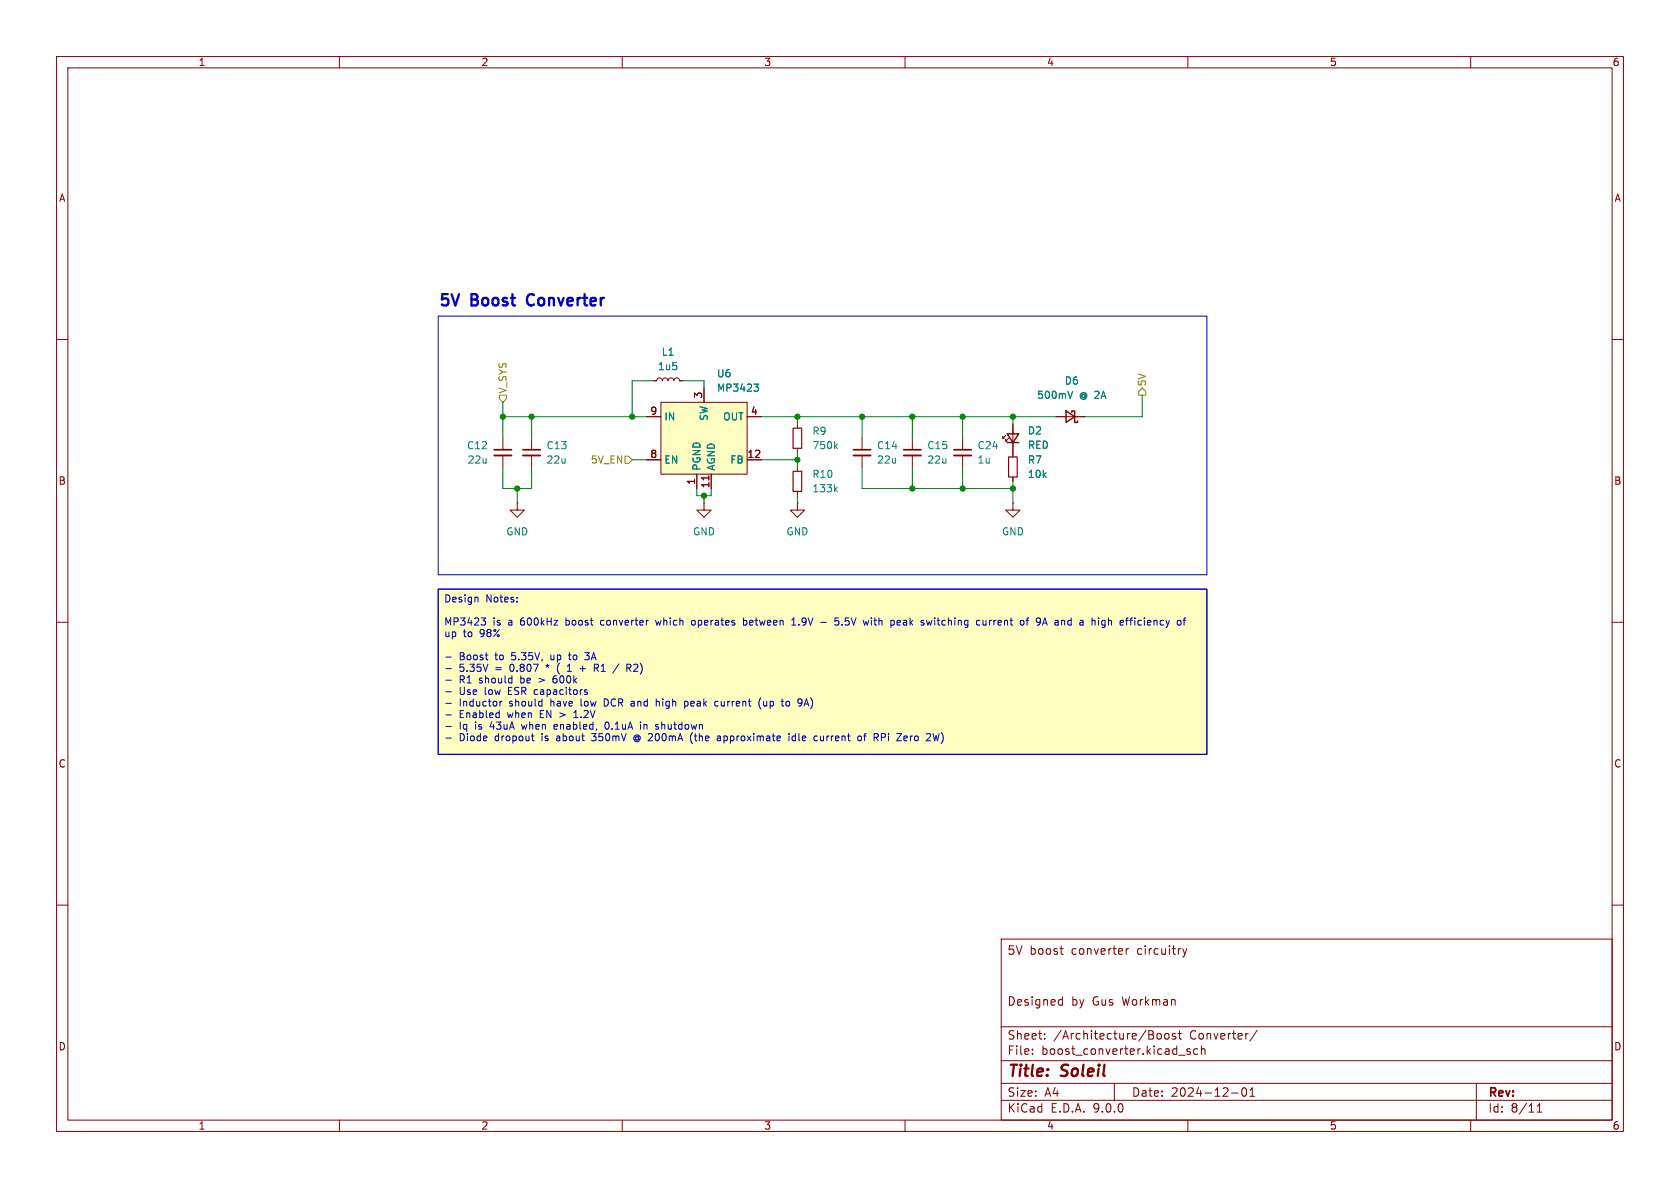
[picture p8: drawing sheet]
<svg xmlns="http://www.w3.org/2000/svg" width="297mm" height="210mm" viewBox="0 0 297 210" stroke-linecap="round" stroke-linejoin="round" font-family="sans-serif">
<path d="M0 0h297v210h-297z" fill="#fff" stroke="#fff" stroke-width=".18"/>
<g fill="none" stroke="#840000" stroke-width=".18">
<path d="M10 10h277v190h-277zM12 12h273v186h-273zM60 10v2M110 10v2M160 10v2M210 10v2M260 10v2M10 60h2M285 60h2M10 110h2M285 110h2M10 160h2"/>
<path d="M177 166h108v32h-108zM187.4 176.7l.4 .1M187.4 167.7h.6M187.7 168.6l.3 .1M187.8 176.2v1.5M187.8 177.6l-.4 .1M199.1 167.7v1M199.5 167.7l-.3 .1-.1 .2M209.1 167.7l.4 1M209.5 168.7l-.2 .4-.2 .1M209.8 167.7l-.3 1M285 160h2"/>
<path d="M60 198v2M110 198v2M160 198v2M177 194.5h108M177 191.5h108M177 187.5h108M177 181.5h108M182.5 186.3v.1M182.5 185.5v.1M184.7 183.6v.1M184.7 182.8v.1M197 191.5v3"/>
<path d="M204.5 183l.3-.3 .4 .1 .1 .2v.4l-.1 .2-.4 .1-.3-.3M206 182.8l.4-.1 .3 .3v.4l-.3 .3-.4-.1-.1-.2v-.4zM207.8 182.8l-.3-.1-.3 .2 .1 .2 .5 .2v.3h-.6M208.3 182.7h.6M208.5 182.2v1.3l.4 .2M210 198v2M210.4 185.5l-.4-.1-.2 .2 .1 .2 .5 .2v.3h-.6M211.7 185.5l-.4-.1-.3 .3v.4l.2 .2h.5M212.4 185.5l.2-.1 .4 .1v.9M212.4 184.9v1.5M217.7 193.2h1.2M219.7 192.4l.2-.1a.81 .81 0 0 1 .6 .6 .81 .81 0 0 1-.3 .8l-.2 .1a.81 .81 0 0 1-.3-1.4z"/>
<path d="M221 193.8h.8M221 192.7l.4-.4v1.5M222.2 182.1l-1.2 2M260 198v2M261 191.5v6.5M271.7 196.6h.9M271.7 195.5l.5-.4v1.5"/>
</g>
<path d="M77.5 104.1h135.9v29.3h-135.9z" fill="#ffffc2"/>
<path d="M92.5 79.5h3M150.9 79.5h3" fill="none" stroke="#840000" stroke-width=".3"/>
<path d="M92.5 80.5h3M150.9 80.5h3" fill="none" stroke="#840000" stroke-width=".33"/>
<path d="M94 77.5v2M141 74.9v.8M141 79.2v.8M152.4 77.5v2M91.4 88.9v1.3h1.3l-1.3 1.2-1.2-1.2h1.2M91.4 88.9h.1M94 80.5v2.1M141 82.6v.7M141 86.9v.7M152.4 80.5v2.1" fill="none" stroke="#840000" stroke-width=".18"/>
<path d="M140.2 75.7h1.5v3.5h-1.5zM140.2 83.3h1.5v3.6h-1.5z" fill="none" stroke="#840000" stroke-width=".2"/>
<path d="M147.7 78.8l.3 .5M148 78.5l-.4 .5M147.7 86.5l.3 .4M148 86.1l-.4 .5" fill="none" stroke="#008484" stroke-width=".18"/>
<path d="M116.8 71.1h15.3v12.7h-15.3z" fill="#ffffc2"/>
<g fill="none" stroke="#840000" stroke-width=".18">
<path d="M88.9 77.5v2M114.3 73.7h2.5M115.6 67.3h.5l.1-.3 .4-.2 .3 .2 .2 .3 .1-.3 .4-.2 .4 .2 .1 .3 .2-.3 .3-.2 .4 .2 .1 .3 .2-.3 .3-.2 .4 .2 .1 .3h.5M116.8 71.1h15.3v12.7h-15.3zM124.5 68.6v2.5M132.1 73.7h2.5M161.3 77.5v2M170.2 77.5v2M177.8 77l-.5 .5v-.3v.3h.2M178.3 77.5l-.5 .5v-.3v.3h.3M179.1 74.9v5.9M186.7 73.7h5.1"/>
<path d="M88.9 80.5v2.1M114.3 81.3h2.5M123.2 83.8v2.6M124.5 88.9v1.3h1.2l-1.2 1.2-1.3-1.2h1.3M124.5 88.9h.1M125.3 84.1v.7M125.7 83.8v2.6M132.1 81.3h2.5M141 88.9v1.3h1.2l-1.2 1.2-1.3-1.2h1.3M141 88.9h.1M161.3 80.5v2.1M170.2 80.5v2.1"/>
<path d="M179.1 88.9v1.3h1.2l-1.2 1.2-1.3-1.2h1.3M179.1 88.9h.1M179.1 84.3v.8"/>
</g>
<path d="M133.3 67.9h.8l-.4 .5 .3 .1 .1 .4-.3 .3h-.3M189.6 69.2l-.4 1.2" fill="none" stroke="#008484" stroke-width=".18"/>
<path d="M87.4 79.5h3M159.8 79.5h3M168.7 79.5h3" fill="none" stroke="#840000" stroke-width=".3"/>
<path d="M87.4 80.5h3M159.8 80.5h3M168.7 80.5h3" fill="none" stroke="#840000" stroke-width=".33"/>
<path d="M178.3 80.8h1.5v3.5h-1.5z" fill="none" stroke="#840000" stroke-width=".2"/>
<path d="M178.1 76.7h2l-1 1.5zM178.1 78.2h2M188.5 72.6l1.5 1.1-1.5 1zM189.5 72.9v-.3h.5v2.1h.5v-.3" fill="none" stroke="#840000" stroke-width=".25"/>
<path d="M88.3 69.9h1.2v.6l-.6 .6-.6-.6zM201.9 68.6l.7 .6v.7h-1.3v-.7zM110.5 80.6h.6l.7 .7-.7 .6h-.6z" fill="none" stroke="#848400" stroke-width=".18"/>
<g fill="none" stroke="#008400" stroke-width=".18">
<path d="M88.9 71.1v6.4M88.9 73.7h25.4M94 73.7v3.8M115.6 67.3h-3.8v6.4M120.6 67.3h3.9v1.3M134.6 73.7h52.1M141 73.7v1.2M152.4 73.7v3.8M161.3 73.7v3.8M170.2 73.7v3.8M179.1 73.7v1.2M201.9 69.9v3.8h-10.1"/>
<path d="M88.9 82.6v3.8h5.1v-3.8M91.4 86.4v2.5M111.8 81.3h2.5M123.2 86.4v1.2h2.5v-1.2M124.5 87.6v1.3M134.6 81.3h6.4M141 80v2.6M141 87.6v1.3M152.4 82.6v3.8h26.7M161.3 82.6v3.8M170.2 82.6v3.8M179.1 85.1v3.8"/>
</g>
<g fill="none" stroke="#0000c2" stroke-width=".18">
<path d="M77.5 55.9h135.9v45.7h-135.9zM77.5 104.1h135.9v29.3h-135.9zM78.8 116.2h1M78.8 118.2h1M84.3 105.6l.2 .1v.7M85.1 109.2h.7l-.4 .5 .4 .1v.5l-.2 .2h-.4M91.4 106.3v.1M91.4 105.6v.1M97.9 119.6a.99 .99 0 0 0 0 1.1h.1M98 119.9l-.2 .3M98.6 117.8l-.1 .5 .2 .5M100.3 117.8l.4-.4v1.3"/>
<path d="M100.3 118.7h.7M100.5 115.8h.5M100.7 115.4v1.2M102.5 118.2h1M103.4 115.4h.8l-.5 .5h.2M103.4 116.5l.5 .1M105.1 117.4v1.3M105.4 118.1l.4 .6M105.8 117.7l-.1 .3-.6 .1M106.4 109.7l-.2 .2v.4l.2 .2M109.4 117.4l-1.1 1.6M110.8 118.1l.6-.1 .1-.2v-.3l-.7-.1v1.3"/>
<path d="M111.1 118.1l.4 .6M112.7 118l-.7 .7h.8M115.9 109.7l.2 .8 .3-.6M122.8 109.7h-.3l-.3 .2 .1 .5 .2 .1 .3-.1M131.4 109.7h.4l.2 .2-.1 .5h-.5M131.4 109.2v1.3M140 110.5h.7M140 109.6l.3-.4v1.3M145.1 110h1M148.3 109.2h-.7v.6l.2-.1 .4 .1 .1 .2v.4l-.2 .1-.5-.1M148.9 110.4v.1M154.1 109.2v.2"/>
<path d="M154.1 109.7v.8M158.6 110.1l.6-.1-.1-.3h-.3l-.2 .1 .1 .6h.4M164.8 109.7l-.3 .8-.2-.6-.3 .6M173.1 109.7h.1M173.2 110.4l-.1 .1M173.8 109.7v.7l.3 .1 .2-.1M174.3 109.7v.8M181.4 109.7h.5M181.9 109.2l-.3 .2v1.1M189 110.5h.3M189 109.7h.3M193.2 109.7l.4 .1v.7"/>
<path d="M194.2 109.2v.2M196 109.2v1.3M196.3 109.7l-.3 .1M200.6 109.2v.2M200.6 109.7v.8M201.4 109.7l-.2 .2v.4l.2 .2M78.8 120.2h1M78.8 122.3h1M78.8 124.3h1M78.8 126.4h1M78.8 128.4h1M78.8 130.5h1"/>
<path d="M88.1 126l.2 .1M88.3 125.6v1.3M88.3 126.8l-.2 .1M88.4 124v.8M88.7 124l-.3 .2M93.9 130.1h.5M94.1 130.8l.3 .2M98.1 128.1l-.2 .1v.5l.2 .2M98.5 128.4l-.6 .1M101.4 126.9h.8M101.7 125.8l-.3 .2M103.5 122.3l.3 .1 .1 .2-.2 .2h-.3"/>
<path d="M103.5 121.9l.3 .1M104.6 130.8l.2 .2M107.1 123.5h-.3v1.3h.3M107.4 127.6a.68 .68 0 0 0-.5 .7 .68 .68 0 0 0 .5 .6M112.6 130.2l-.3 .3 .3 .3M112.6 129.9a.6 .6 0 0 0-.6 .6 .6 .6 0 0 0 .6 .6M113.2 127.6v.2M113.2 128.1v.8M116 124.1l.4-.1 .2 .2M116 123.5v1.3M116.1 128.5h.3v.2l-.1 .2h-.3M116.1 128.1h.3"/>
<path d="M121 124h.4l.2 .2-.1 .6h-.5M121 124v1.2M122.2 129.9a1.48 1.48 0 0 0 .2 1.5M122.7 130.1h.5M126.6 124h.4M126.8 130.2h.5l.1 .8M126.8 130.9h.6M127 124.8h-.4M127.4 130.4l-.6 .1M134.5 123.4a1.46 1.46 0 0 0 0 1.9M135 124v.6l.4 .2M139.5 129.7v.1"/>
<path d="M139.5 130.1v.9M139.5 124.1l-.3-.1-.3 .2 .2 .6h.3l.1-.1M140.6 130.2l-.3-.1-.3 .2 .1 .6h.5M142.1 124.8l.5-1.3 .4 1.3M142.3 124.5h.6M144.4 130.1l.1 .1M144.5 130.9l-.1 .1M145 130.1v.7l.4 .2M151.8 130.2l.3-.1 .2 .2-.1 .5-.1 .2-.3-.1M152.7 130.1h.4M153.1 129.7l-.3 .2v1.1M156.4 129.7h-.6v1.3"/>
<path d="M156.4 130.3h-.6M160 130.1l.3 .1 .1 .2-.6 .1M160.3 130.9l-.3 .1M166 129.7l-.3 1.3-.2-1-.3 1"/>
</g>
<path d="M93.4 52.3a1.39 1.39 0 0 0 0 1.4" fill="none" stroke="#0000c2" stroke-width=".4"/>
<g fill="#008400" stroke="#008400" stroke-width=".18">
<circle cx="88.9" cy="73.7" r=".46"/>
<circle cx="94" cy="73.7" r=".46"/>
<circle cx="124.5" cy="87.6" r=".46"/>
<circle cx="111.8" cy="73.7" r=".46"/>
<circle cx="91.4" cy="86.4" r=".46"/>
<circle cx="161.3" cy="73.7" r=".46"/>
<circle cx="170.2" cy="73.7" r=".46"/>
<circle cx="170.2" cy="86.4" r=".46"/>
<circle cx="179.1" cy="73.7" r=".46"/>
<circle cx="179.1" cy="86.4" r=".46"/>
<circle cx="161.3" cy="86.4" r=".46"/>
<circle cx="141" cy="81.3" r=".46"/>
<circle cx="141" cy="73.7" r=".46"/>
<circle cx="152.4" cy="73.7" r=".46"/>
</g>
<g font-size="2.8" fill="#0000c2">
<text x="77.5" y="54.7">5V</text>
<text x="83.4" y="54.7">Boost</text>
<text x="94.1" y="54.7">Converter</text>
</g>
<g font-size="2.8" fill="#840000">
<text x="178" y="190.9">Title:</text>
<text x="187.7" y="190.9">Soleil</text>
</g>
<g font-size="2.1" fill="#840000">
<text x="178" y="169">5V boost</text>
<text x="189.5" y="169">converter</text>
<text x="201.2" y="169">circuitry</text>
<text x="178" y="178">Designed</text>
<text x="189.4" y="178">by</text>
<text x="193.2" y="178">Gus</text>
<text x="198.5" y="178">Workman</text>
<text x="178" y="184">Sheet:</text>
<text x="186.2" y="184">/Architecture/Boost</text>
<text x="210.4" y="184">Converter/</text>
<text x="178" y="186.7">File:</text>
<text x="184.1" y="186.7">boost_converter.kicad_sch</text>
<text x="178" y="196.9">KiCad</text>
<text x="178" y="194.1">Size:</text>
<text x="184.7" y="194.1">A4</text>
<text x="185.7" y="196.9">E.D.A.</text>
<text x="193.3" y="196.9">9.0.0</text>
<text x="200" y="194.1">Date:</text>
<text x="207" y="194.1">2024-12-01</text>
<text x="263" y="194.3">Rev:</text>
<text x="263" y="196.9">Id:</text>
<text x="267.1" y="196.9">8/11</text>
</g>
<g font-size="1.8" fill="#840000">
<text x="35" y="11.9">1</text>
<text x="85" y="11.9">2</text>
<text x="135" y="11.9">3</text>
<text x="185" y="11.9">4</text>
<text x="235" y="11.9">5</text>
<text x="285" y="11.9">6</text>
<text x="10.3" y="35.9">A</text>
<text x="285.3" y="35.9">A</text>
<text x="124.2" y="70.6" transform="rotate(-90 124.2 70.6)">3</text>
<text x="114.9" y="73.4">9</text>
<text x="132.6" y="73.4">4</text>
<text x="114.9" y="81">8</text>
<text x="132" y="81">12</text>
<text x="10.3" y="85.9">B</text>
<text x="122.9" y="85.8" transform="rotate(-90 122.9 85.8)">1</text>
<text x="125.5" y="86.4" transform="rotate(-90 125.5 86.4)">11</text>
<text x="285.3" y="85.9">B</text>
<text x="10.3" y="135.9">C</text>
<text x="285.3" y="135.9">C</text>
<text x="10.3" y="185.9">D</text>
<text x="285.3" y="185.9">D</text>
<text x="35" y="199.9">1</text>
<text x="85" y="199.9">2</text>
<text x="135" y="199.9">3</text>
<text x="185" y="199.9">4</text>
<text x="235" y="199.9">5</text>
<text x="285" y="199.9">6</text>
</g>
<g font-size="1.8" fill="#008484">
<text x="116.2" y="65.6">1u5</text>
<text x="116.9" y="63.1">L1</text>
<text x="126.7" y="66.9">U6</text>
<text x="126.7" y="69.4">MP3423</text>
<text x="183.2" y="70.7">500mV</text>
<text x="188.1" y="68.2">D6</text>
<text x="190.8" y="70.7">@ 2A</text>
<text x="117.3" y="74.5">IN</text>
<text x="125.3" y="74.5" transform="rotate(-90 125.3 74.5)">SW</text>
<text x="127.7" y="74.5">OUT</text>
<text x="143.5" y="77.1">R9</text>
<text x="181.6" y="77">D2</text>
<text x="82.5" y="79.6">C12</text>
<text x="82.6" y="82.1">22u</text>
<text x="96.5" y="79.6">C13</text>
<text x="96.5" y="82.1">22u</text>
<text x="117.3" y="82.1">EN</text>
<text x="124.1" y="83.3" transform="rotate(-90 124.1 83.3)">PGND</text>
<text x="126.6" y="83.3" transform="rotate(-90 126.6 83.3)">AGND</text>
<text x="129" y="82.1">FB</text>
<text x="143.5" y="79.6">750k</text>
<text x="154.9" y="79.6">C14</text>
<text x="154.9" y="82.1">22u</text>
<text x="163.8" y="79.6">C15</text>
<text x="163.8" y="82.1">22u</text>
<text x="172.7" y="82.1">1u</text>
<text x="172.7" y="79.6">C24</text>
<text x="181.6" y="82.1">R7</text>
<text x="181.6" y="79.5">RED</text>
<text x="143.5" y="84.7">R10</text>
<text x="143.5" y="87.2">133k</text>
<text x="181.6" y="84.7">10k</text>
<text x="89.4" y="94.8">GND</text>
<text x="122.4" y="94.8">GND</text>
<text x="138.9" y="94.8">GND</text>
<text x="177" y="94.8">GND</text>
</g>
<g font-size="1.8" fill="#848400">
<text x="89.8" y="69.7" transform="rotate(-90 89.8 69.7)">V_SYS</text>
<text x="202.8" y="68.4" transform="rotate(-90 202.8 68.4)">5V</text>
<text x="104.3" y="82.2">5V_EN</text>
</g>
<g font-size="1.8" fill="#0000c2">
<text x="78.4" y="106.8">Design</text>
<text x="85.9" y="106.8">Notes:</text>
<text x="78.4" y="110.9">MP3423</text>
<text x="78.4" y="113">up</text>
<text x="81.9" y="113">to</text>
<text x="84.9" y="113">98%</text>
<text x="87.2" y="110.9">is</text>
<text x="90" y="110.9">a</text>
<text x="92.3" y="110.9">600kHz</text>
<text x="100.5" y="110.9">boost</text>
<text x="106.8" y="110.9">converter</text>
<text x="116.8" y="110.9">which</text>
<text x="123.3" y="110.9">operates</text>
<text x="132.7" y="110.9">between</text>
<text x="141.5" y="110.9">1.9V</text>
<text x="149.5" y="110.9">5.5V</text>
<text x="154.8" y="110.9">with</text>
<text x="159.7" y="110.9">peak</text>
<text x="165.3" y="110.9">switching</text>
<text x="175.3" y="110.9">current</text>
<text x="183.3" y="110.9">of</text>
<text x="186.3" y="110.9">9A</text>
<text x="189.8" y="110.9">and</text>
<text x="194.4" y="110.9">a</text>
<text x="196.7" y="110.9">high</text>
<text x="201.9" y="110.9">efficiency</text>
<text x="81.2" y="117">Boost</text>
<text x="81.2" y="119.1">5.35V</text>
<text x="87.7" y="117">to</text>
<text x="87.7" y="119.1">=</text>
<text x="90.4" y="119.1">0.807</text>
<text x="90.7" y="117">5.35V,</text>
<text x="97" y="119.1">*</text>
<text x="97.8" y="117">up</text>
<text x="99.2" y="119.1">(</text>
<text x="101.3" y="117">to</text>
<text x="103.6" y="119.1">+</text>
<text x="104.3" y="117">3A</text>
<text x="106.3" y="119.1">R1</text>
<text x="112.4" y="119.1">R2)</text>
<text x="81.2" y="121.1">R1</text>
<text x="81.2" y="123.2">Use</text>
<text x="81.2" y="125.2">Inductor</text>
<text x="84.8" y="121.1">should</text>
<text x="85.8" y="123.2">low</text>
<text x="90.1" y="123.2">ESR capacitors</text>
<text x="90.1" y="125.2">should</text>
<text x="92.3" y="121.1">be</text>
<text x="95.7" y="121.1">&gt;</text>
<text x="97.6" y="125.2">have</text>
<text x="98.4" y="121.1">600k</text>
<text x="103.1" y="125.2">low</text>
<text x="107.4" y="125.2">DCR and</text>
<text x="117" y="125.2">high</text>
<text x="122.3" y="125.2">peak</text>
<text x="127.8" y="125.2">current</text>
<text x="135.8" y="125.2">(up</text>
<text x="140.1" y="125.2">to</text>
<text x="143.2" y="125.2">9A)</text>
<text x="81.2" y="127.3">Enabled</text>
<text x="81.2" y="129.3">Iq</text>
<text x="81.2" y="131.4">Diode</text>
<text x="84.1" y="129.3">is</text>
<text x="86.9" y="129.3">43uA</text>
<text x="87.6" y="131.4">dropout</text>
<text x="89.8" y="127.3">when</text>
<text x="92.7" y="129.3">when</text>
<text x="95.7" y="127.3">EN &gt;</text>
<text x="96" y="131.4">is</text>
<text x="98.6" y="129.3">enabled,</text>
<text x="98.8" y="131.4">about</text>
<text x="102.1" y="127.3">1.2V</text>
<text x="105.3" y="131.4">350mV</text>
<text x="107.8" y="129.3">0.1uA</text>
<text x="112.9" y="131.4">@ 200mA</text>
<text x="114.3" y="129.3">in</text>
<text x="117.2" y="129.3">shutdown</text>
<text x="123.3" y="131.4">(the</text>
<text x="128.3" y="131.4">approximate</text>
<text x="141.1" y="131.4">idle</text>
<text x="145.8" y="131.4">current</text>
<text x="153.7" y="131.4">of</text>
<text x="156.8" y="131.4">RPi</text>
<text x="161.1" y="131.4">Zero</text>
<text x="166.5" y="131.4">2W)</text>
</g>
</svg>
